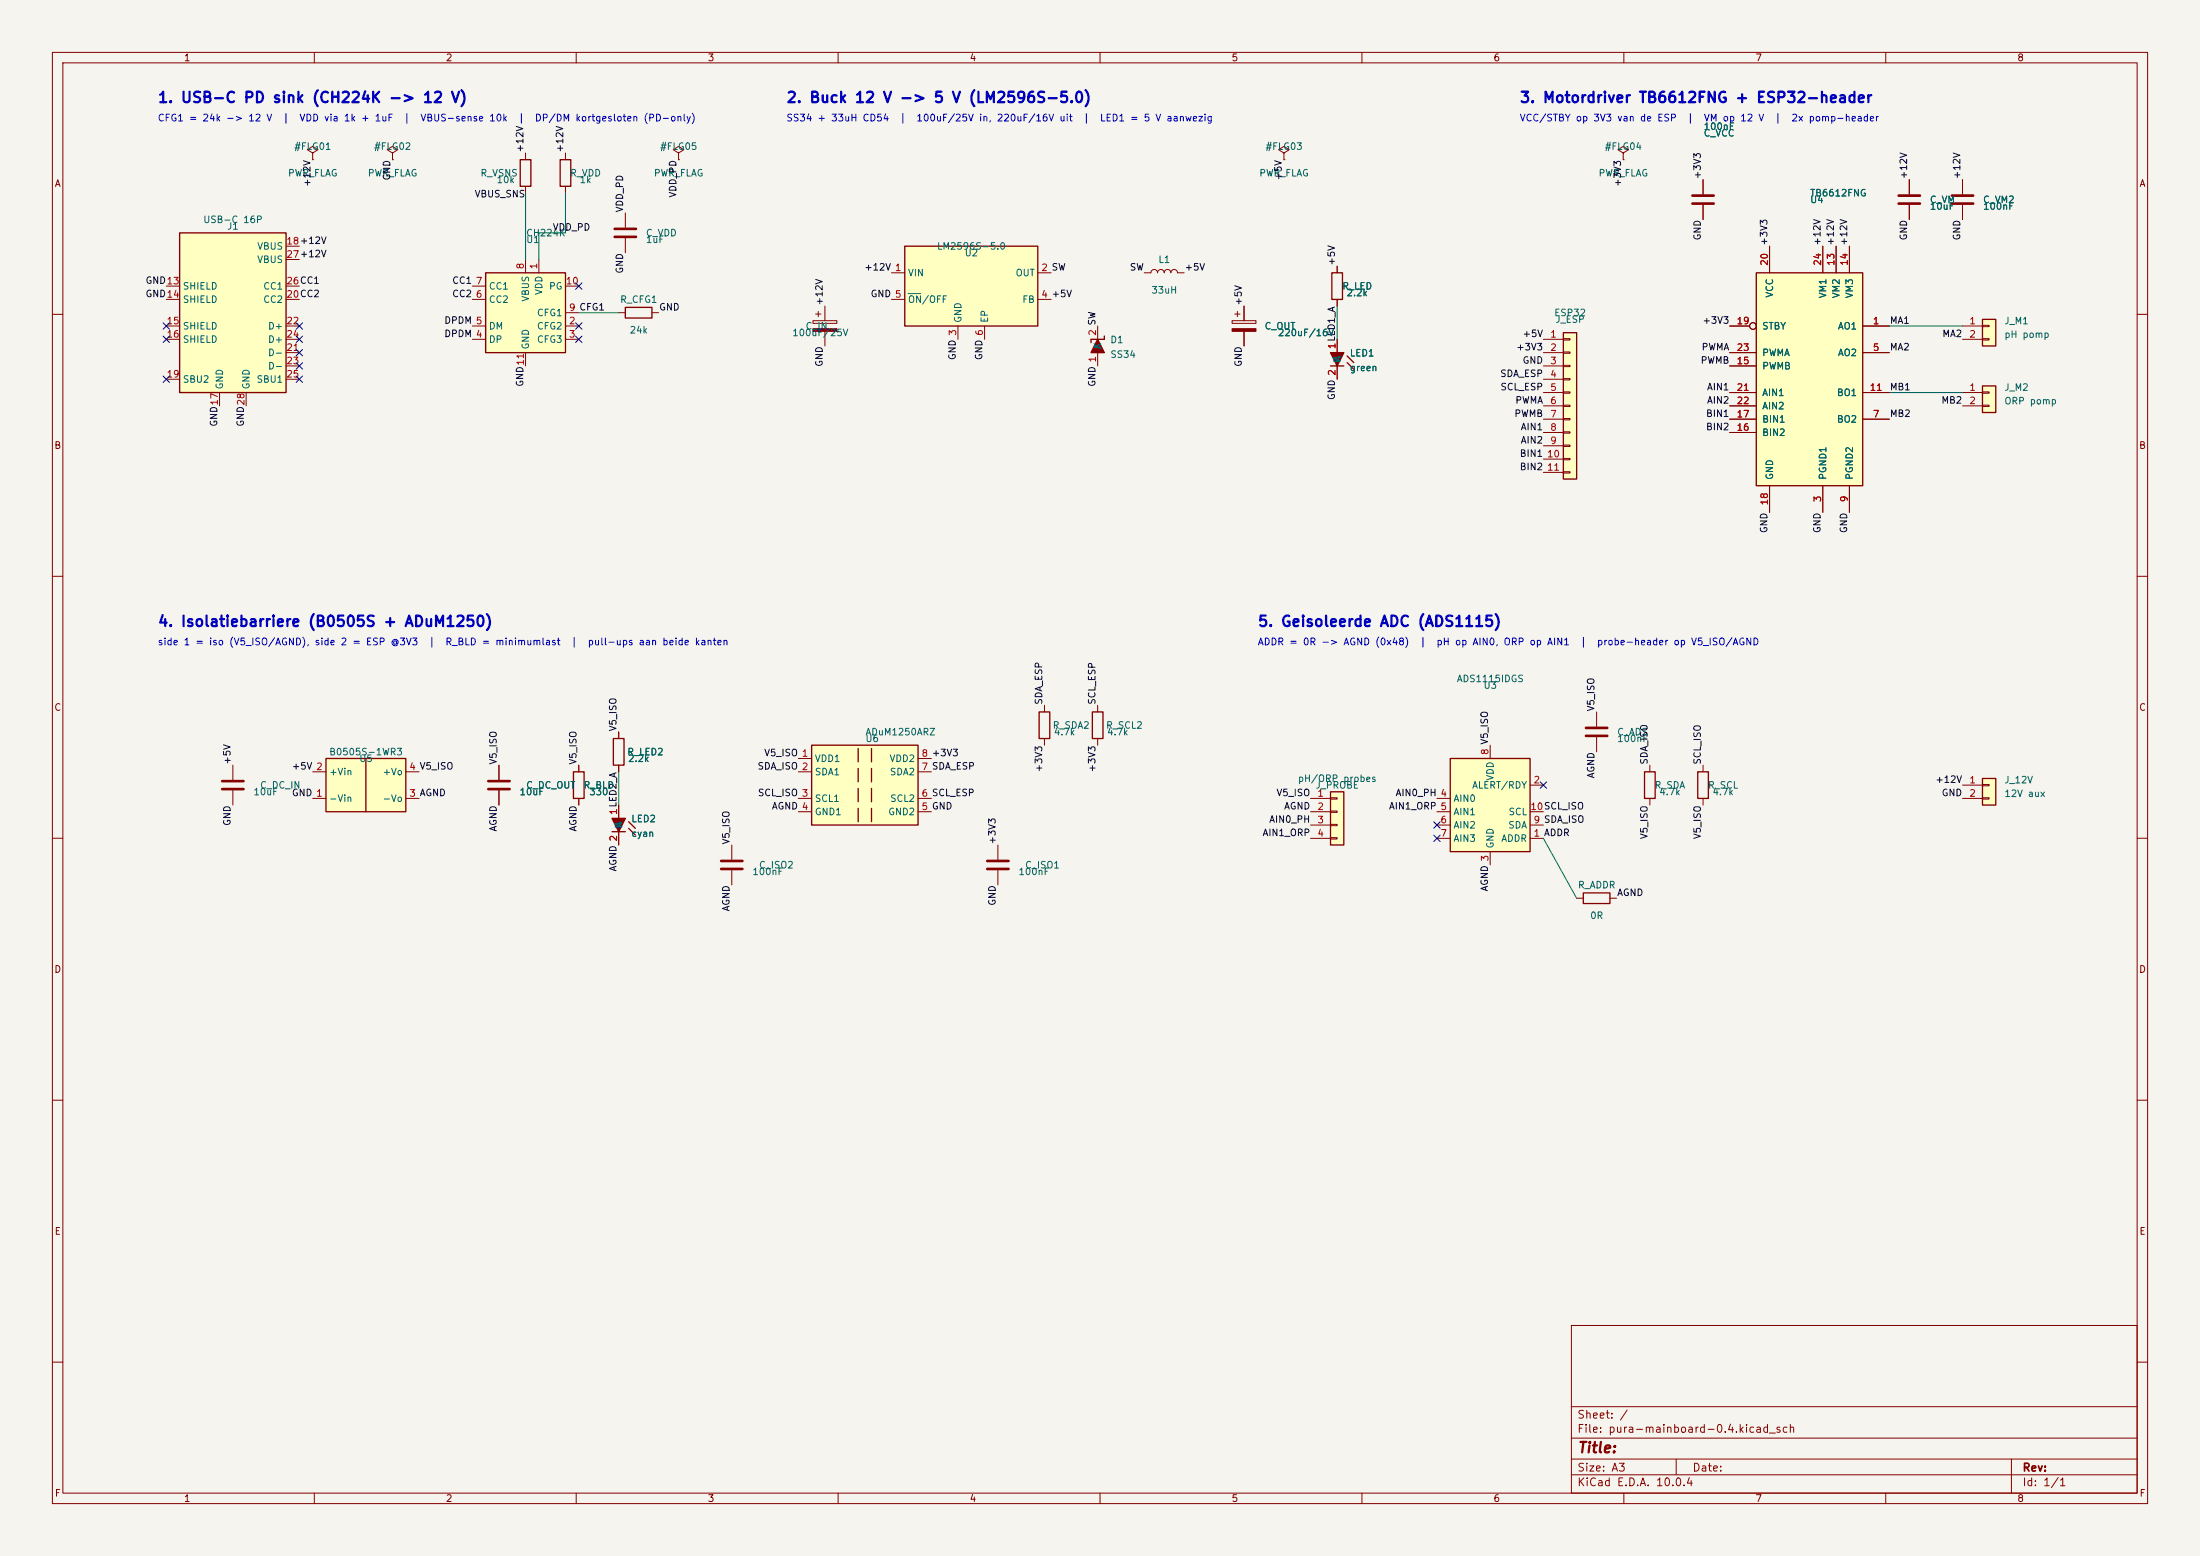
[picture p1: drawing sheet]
<svg xmlns="http://www.w3.org/2000/svg" width="420mm" height="297mm" viewBox="0 0 420 297" stroke-linecap="round" stroke-linejoin="round" font-family="sans-serif">
<path d="M0 0h420v297h-420z" fill="#f5f4ef" stroke="#f5f4ef" stroke-width=".19"/>
<g fill="none" stroke="#840000" stroke-width=".19">
<path d="M10 10h400v277h-400zM12 12h396v273h-396zM60 10v2M110 10v2M160 10v2M210 10v2M260 10v2M310 10v2M360 10v2M100.3 29.2v1.3M100.3 35.6v1.2M245.1 29.2l1-.6-1-.7-1 .7 1 .6v1.3"/>
<path d="M245.1 30.5h.1M10 60h2M408 60h2M10 110h2M408 110h2M10 160h2M408 160h2M10 210h2M408 210h2M300 253h108v32h-108zM10 260h2M300 278.5h108"/>
<path d="M300 274.5h108M300 268.5h108M320 278.5v3M384 278.5v6.5M408 260h2M60 285v2M110 285v2M160 285v2M210 285v2M260 285v2M300 281.5h108M310 285v2"/>
<path d="M360 285v2"/>
</g>
<path d="M99.3 30.5h2v5.1h-2z" fill="none" stroke="#840000" stroke-width=".25"/>
<path d="M276.9 144.8h15.2v17.8h-15.2z" fill="#ffffc2"/>
<path d="M276.9 144.8h15.2v17.8h-15.2z" fill="none" stroke="#840000" stroke-width=".25"/>
<path d="M274.3 152.4h2.6M274.3 154.9h2.6M274.3 157.5h2.6M284.5 142.2v2.6M292.1 149.9h2.5M292.1 154.9h2.5M292.1 157.5h2.5M274.3 160h2.6M284.5 162.6v2.5M292.1 160h2.5" fill="none" stroke="#840000" stroke-width=".19"/>
<path d="M298.4 63.5h2.6v27.9h-2.6z" fill="#ffffc2"/>
<path d="M298.4 63.5h2.6v27.9h-2.6zM109.5 147.3h2v5.1h-2zM116.8 158.8h2.6M117.1 141h2v5.1h-2zM120 156.8l1.3 1.3M120 158.1l1.3 1.3" fill="none" stroke="#840000" stroke-width=".25"/>
<g fill="none" stroke="#840000" stroke-width=".19">
<path d="M309.9 29.2l1-.6-1-.7-1 .7 1 .6v1.3M309.9 30.5h.1M325.1 34.3v2.8M325.1 39.1v2.8M294.6 64.8h3.8M294.6 67.3h3.8M294.6 69.9h3.8M294.6 72.4h3.8M294.6 74.9h3.8M294.6 77.5h3.8M298.4 64.6h1.3v.3h-1.3zM298.4 67.2h1.3v.2h-1.3z"/>
<path d="M298.4 69.7h1.3v.3h-1.3zM298.4 72.3h1.3v.2h-1.3zM298.4 74.8h1.3v.3h-1.3zM298.4 77.3h1.3v.3h-1.3zM298.4 79.9h1.3v.2h-1.3zM294.6 80h3.8M294.6 82.6h3.8M294.6 85.1h3.8M294.6 87.6h3.8M294.6 90.2h3.8M298.4 82.4h1.3v.3h-1.3zM298.4 85h1.3v.2h-1.3z"/>
<path d="M298.4 87.5h1.3v.3h-1.3zM298.4 90h1.3v.3h-1.3zM118.1 139.7v1.3M95.2 146.1v2.7M95.2 150.9v2.8M110.5 146.1v1.2M110.5 152.4v1.3M118.1 146.1v1.2M118.1 153.7v2.5M118.1 158.8v2.5M190.5 161.3v2.8M190.5 166.1v2.8"/>
</g>
<path d="M323.1 37.3h4.1M323.1 38.9h4.1M93.2 149.1h4.1M93.2 150.6h4.1M188.5 164.3h4M188.5 165.9h4" fill="none" stroke="#840000" stroke-width=".51"/>
<path d="M116.8 156.2h2.6l-1.3 2.6z" fill="#840000" stroke="#840000" stroke-width=".25"/>
<path d="M34.3 44.5h20.3v30.4h-20.3z" fill="#ffffc2"/>
<path d="M34.3 44.5h20.3v30.4h-20.3z" fill="none" stroke="#840000" stroke-width=".25"/>
<g fill="none" stroke="#840000" stroke-width=".19">
<path d="M31.7 54.6h2.6M31.7 57.2h2.6M54.6 54.6h2.5M54.6 57.2h2.5M54.6 47h2.5M54.6 49.5h2.5M31.7 62.2h2.6M31.7 64.8h2.6M31.7 72.4h2.6M41.9 74.9v2.6M47 74.9v2.6M54.6 62.2h2.5"/>
<path d="M54.6 64.8h2.5M54.6 72.4h2.5M54.6 67.3h2.5M54.6 69.9h2.5"/>
</g>
<path d="M62.2 144.8h15.3v10.1h-15.3z" fill="#ffffc2"/>
<path d="M62.2 144.8h15.3v10.1h-15.3zM69.8 144.8v10.1" fill="none" stroke="#840000" stroke-width=".25"/>
<path d="M44.4 146.1v2.7M44.4 150.9v2.8M59.7 152.4h2.5M59.7 147.3h2.5M77.5 152.4h2.5M77.5 147.3h2.5" fill="none" stroke="#840000" stroke-width=".19"/>
<path d="M42.4 149.1h4.1M42.4 150.6h4.1" fill="none" stroke="#840000" stroke-width=".51"/>
<path d="M154.9 142.2h20.4v15.3h-20.4z" fill="#ffffc2"/>
<g fill="none" stroke="#840000" stroke-width=".25">
<path d="M198.4 135.9h2v5.1h-2zM208.5 135.9h2.1v5.1h-2.1zM154.9 142.2h20.4v15.3h-20.4zM163.8 142.9v2.5M163.8 146.7v2.5M163.8 150.5v2.5M163.8 154.3v2.5M166.4 142.9v2.5M166.4 146.7v2.5M166.4 150.5v2.5M166.4 154.3v2.5M313.9 147.3h2.1v5.1h-2.1z"/>
<path d="M324.1 147.3h2v5.1h-2z"/>
</g>
<g fill="none" stroke="#840000" stroke-width=".19">
<path d="M59.7 29.2l1-.6-1-.7-1 .7 1 .6v1.3M59.7 30.5h.1M74.9 29.2l1-.6-1-.7-1 .7 1 .6v1.3M74.9 30.5h.1M129.5 29.2l1.1-.6-1.1-.7-1 .7 1 .6v1.3M129.5 30.5h.1M199.4 134.6v1.3M209.5 134.6v1.3M304.8 135.9v2.8M152.4 144.8h2.5M152.4 147.3h2.5M152.4 152.4h2.5"/>
<path d="M152.4 154.9h2.5M175.3 144.8h2.5M175.3 147.3h2.5M175.3 152.4h2.5M175.3 154.9h2.5M199.4 141v1.2M209.5 141v1.2M304.8 140.7v2.8M315 146.1v1.2M315 152.4v1.3M325.1 146.1v1.2M325.1 152.4v1.3"/>
<path d="M139.7 161.3v2.8M139.7 166.1v2.8"/>
</g>
<path d="M302.8 138.9h4M302.8 140.5h4M137.7 164.3h4M137.7 165.9h4" fill="none" stroke="#840000" stroke-width=".51"/>
<path d="M254 151.1h2.5v10.2h-2.5z" fill="#ffffc2"/>
<path d="M106.9 30.5h2.1v5.1h-2.1zM254 151.1h2.5v10.2h-2.5zM302.3 170.4h5v2.1h-5z" fill="none" stroke="#840000" stroke-width=".25"/>
<g fill="none" stroke="#840000" stroke-width=".19">
<path d="M107.9 29.2v1.3M107.9 35.6v1.2M119.4 40.6v2.8M119.4 45.5v2.8M250.2 152.4h3.8M250.2 154.9h3.8M250.2 157.5h3.8M254 152.3h1.3v.2h-1.3zM254 154.8h1.3v.3h-1.3zM254 157.4h1.3v.2h-1.3zM254 159.9h1.3v.2h-1.3zM250.2 160h3.8"/>
<path d="M301 171.5h1.3M307.3 171.5h1.3"/>
</g>
<path d="M117.3 43.7h4.1M117.3 45.2h4.1" fill="none" stroke="#840000" stroke-width=".51"/>
<path d="M378.5 73.7h2.5v5h-2.5z" fill="#ffffc2"/>
<path d="M378.5 73.7h2.5v5h-2.5z" fill="none" stroke="#840000" stroke-width=".25"/>
<path d="M374.6 74.9h3.9M374.6 77.5h3.9M378.5 74.8h1.2v.3h-1.2zM378.5 77.3h1.2v.3h-1.2z" fill="none" stroke="#840000" stroke-width=".19"/>
<path d="M378.5 61h2.5v5h-2.5z" fill="#ffffc2"/>
<path d="M378.5 61h2.5v5h-2.5z" fill="none" stroke="#840000" stroke-width=".25"/>
<path d="M374.6 62.2h3.9M374.6 64.8h3.9M378.5 62.1h1.2v.3h-1.2zM378.5 64.6h1.2v.3h-1.2z" fill="none" stroke="#840000" stroke-width=".19"/>
<path d="M92.7 52.1h15.2v15.2h-15.2z" fill="#ffffc2"/>
<path d="M92.7 52.1h15.2v15.2h-15.2zM119.4 58.7h5.1v2h-5.1z" fill="none" stroke="#840000" stroke-width=".25"/>
<g fill="none" stroke="#840000" stroke-width=".19">
<path d="M364.5 34.3v2.8M364.5 39.1v2.8M374.6 34.3v2.8M374.6 39.1v2.8M90.2 57.2h2.5M90.2 54.6h2.5M100.3 49.5v2.6M102.9 49.5v2.6M107.9 54.6h2.6M107.9 59.7h2.6M118.1 59.7h1.3M124.5 59.7h1.2"/>
<path d="M90.2 62.2h2.5M90.2 64.8h2.5M100.3 67.3v2.6M107.9 62.2h2.6M107.9 64.8h2.6"/>
</g>
<path d="M362.5 37.3h4M362.5 38.9h4M372.6 37.3h4.1M372.6 38.9h4.1" fill="none" stroke="#840000" stroke-width=".51"/>
<path d="M378.5 148.6h2.5v5.1h-2.5z" fill="#ffffc2"/>
<path d="M378.5 148.6h2.5v5.1h-2.5z" fill="none" stroke="#840000" stroke-width=".25"/>
<path d="M374.6 149.9h3.9M374.6 152.4h3.9M378.5 149.7h1.2v.3h-1.2zM378.5 152.3h1.2v.2h-1.2z" fill="none" stroke="#840000" stroke-width=".19"/>
<path d="M335.3 52.1h20.3v40.6h-20.3z" fill="#ffffc2"/>
<path d="M335.3 52.1h20.3v40.6h-20.3z" fill="none" stroke="#840000" stroke-width=".25"/>
<g fill="none" stroke="#840000" stroke-width=".19">
<path d="M337.8 47v5.1M348 47v5.1M350.5 47v5.1M353.1 47v5.1M330.2 62.2h3.8M330.2 67.3h5.1M330.2 74.9h5.1M330.2 69.9h5.1M330.2 77.5h5.1M355.6 62.2h5.1M355.6 67.3h5.1M355.6 74.9h5.1"/>
<path d="M330.2 80h5.1M330.2 82.6h5.1M337.8 92.7v5.1M348 92.7v5.1M353.1 92.7v5.1M355.6 80h5.1"/>
<circle cx="334.6" cy="62.2" r=".63"/>
</g>
<path d="M172.7 47h25.4v15.2h-25.4z" fill="#ffffc2"/>
<path d="M172.7 47h25.4v15.2h-25.4zM254.3 52.1h2v5.1h-2zM210.8 64.1v.7h-2.5v.6M254 69.9h2.5M257.2 67.9l1.2 1.3M257.2 69.2l1.2 1.3" fill="none" stroke="#840000" stroke-width=".25"/>
<g fill="none" stroke="#840000" stroke-width=".19">
<path d="M325.1 34.3v2.8M325.1 39.1v2.8M364.5 34.3v2.8M364.5 39.1v2.8M374.6 34.3v2.8M374.6 39.1v2.8M155.7 59.9h1M156.2 59.4v1.1M157.5 58.4v2.8M170.2 52.1h2.5M170.2 57.2h2.5M198.1 52.1h2.6"/>
<path d="M198.1 57.2h2.6M218.4 52.1h1.3a.64 .64 0 0 1 .6-.7 .64 .64 0 0 1 .7 .7 .64 .64 0 0 1 .6-.7 .64 .64 0 0 1 .6 .7 .64 .64 0 0 1 .7-.7 .64 .64 0 0 1 .6 .7 .64 .64 0 0 1 .7-.7 .64 .64 0 0 1 .6 .7h1.3M235.7 59.9h1M236.2 59.4v1.1M237.5 58.4v2.8M255.3 50.8v1.3M255.3 57.2v1.2M337.8 47v5.1M348 47v5.1M350.5 47v5.1M353.1 47v5.1M155.2 61.2h4.6v.5h-4.6z"/>
<path d="M157.5 63.2v2.8M182.9 62.2v2.6M188 62.2v2.6M209.5 62.2v2.6M209.5 67.3v2.6M235.2 61.2h4.6v.5h-4.6zM237.5 63.2v2.8M255.3 64.8v2.5M255.3 69.9v2.5M330.2 62.2h3.8M330.2 67.3h5.1M330.2 74.9h5.1"/>
<path d="M330.2 69.9h5.1M330.2 77.5h5.1M355.6 62.2h5.1M355.6 67.3h5.1M355.6 74.9h5.1M330.2 80h5.1M330.2 82.6h5.1M337.8 92.7v5.1M348 92.7v5.1M353.1 92.7v5.1M355.6 80h5.1M118.1 139.7v1.3"/>
<path d="M95.2 146.1v2.7M95.2 150.9v2.8M110.5 146.1v1.2M110.5 152.4v1.3M118.1 146.1v1.2M118.1 153.7v2.5M118.1 158.8v2.5"/>
<circle cx="334.6" cy="62.2" r=".63"/>
</g>
<path d="M173.4 56h2.4" fill="none" stroke="#006464" stroke-width=".19"/>
<g fill="#840000" stroke="#840000" stroke-width=".25">
<path d="M254 67.3h2.5l-1.2 2.6z"/>
<path d="M209.5 64.8l1.3 2.5h-2.5z"/>
</g>
<g fill="#840000" stroke="#840000" stroke-width=".19">
<path d="M235.2 62.7h4.6v.5h-4.6z"/>
<path d="M155.2 62.7h4.6v.5h-4.6z"/>
</g>
<path d="M100.3 36.8v12.7M107.9 36.8v7.7h-5v5M110.5 59.7h7.6M255.3 58.4v6.4M360.7 62.2h13.9M360.7 74.9h13.9M118.1 147.3v6.4M294.6 160l6.4 11.5" fill="none" stroke="#009600" stroke-width=".19"/>
<g fill="none" stroke="#000084" stroke-width=".19">
<path d="M109.9 54l1.2 1.2M111.1 54l-1.2 1.2M31.1 64.2l1.3 1.2M31.1 71.8l1.3 1.2M31.1 61.6l1.3 1.2M32.4 64.2l-1.3 1.2M32.4 71.8l-1.3 1.2M32.4 61.6l-1.3 1.2M56.5 64.2l1.3 1.2M56.5 69.2l1.3 1.3M56.5 61.6l1.3 1.2M56.5 66.7l1.3 1.2"/>
<path d="M56.5 71.8l1.3 1.2M57.8 64.2l-1.3 1.2M57.8 69.2l-1.3 1.3M57.8 61.6l-1.3 1.2M57.8 66.7l-1.3 1.2M57.8 71.8l-1.3 1.2M109.9 64.2l1.2 1.2M109.9 61.6l1.2 1.2M111.1 64.2l-1.2 1.2M111.1 61.6l-1.2 1.2M273.7 159.4l1.2 1.2M273.7 156.9l1.2 1.2"/>
<path d="M274.9 159.4l-1.2 1.2M274.9 156.9l-1.2 1.2M294 149.3l1.2 1.2M295.2 149.3l-1.2 1.2"/>
</g>
<g font-size="2" fill="#0000c2">
<text x="30" y="20.1">1. USB-C PD sink (CH224K -&gt; 12 V)</text>
<text x="150" y="20.1">2. Buck 12 V -&gt; 5 V (LM2596S-5.0)</text>
<text x="290" y="20.1">3. Motordriver TB6612FNG + ESP32-header</text>
<text x="30" y="120.1">4. Isolatiebarriere (B0505S + ADuM1250)</text>
<text x="240" y="120.1">5. Geisoleerde ADC (ADS1115)</text>
</g>
<text font-size="2" fill="#840000" x="301" y="277.8">Title:</text>
<g font-size="1.5" fill="#840000">
<text x="301" y="273.8">File: pura-mainboard-0.4.kicad_sch</text>
<text x="301" y="271.1">Sheet: /</text>
<text x="301" y="281.2">Size: A3</text>
<text x="323" y="281.2">Date:</text>
<text x="386" y="281.2">Rev:</text>
<text x="301" y="284">KiCad E.D.A. 10.0.4</text>
<text x="386" y="284">Id: 1/1</text>
</g>
<g font-size="1.3" fill="#840000">
<text x="35" y="12">1</text>
<text x="85" y="12">2</text>
<text x="135" y="12">3</text>
<text x="185" y="12">4</text>
<text x="235" y="12">5</text>
<text x="285" y="12">6</text>
<text x="335" y="12">7</text>
<text x="385" y="12">8</text>
<text x="10.3" y="36">A</text>
<text x="408.3" y="36">A</text>
<text x="10.3" y="86">B</text>
<text x="408.2" y="86">B</text>
<text x="10.3" y="136">C</text>
<text x="408.2" y="136">C</text>
<text x="10.3" y="186">D</text>
<text x="408.2" y="186">D</text>
<text x="10.3" y="236">E</text>
<text x="408.3" y="236">E</text>
<text x="10.3" y="286">F</text>
<text x="35" y="287">1</text>
<text x="85" y="287">2</text>
<text x="135" y="287">3</text>
<text x="185" y="287">4</text>
<text x="235" y="287">5</text>
<text x="285" y="287">6</text>
<text x="335" y="287">7</text>
<text x="385" y="287">8</text>
<text x="408.3" y="286">F</text>
</g>
<g font-size="1.3" fill="#0000c2">
<text x="30" y="23.5">CFG1 = 24k -&gt; 12 V</text>
<text x="53.8" y="23.5">|</text>
<text x="57.1" y="23.5">VDD via 1k + 1uF</text>
<text x="76.9" y="23.5">|</text>
<text x="80.1" y="23.5">VBUS-sense 10k</text>
<text x="98.8" y="23.5">|</text>
<text x="102" y="23.5">DP/DM kortgesloten (PD-only)</text>
<text x="150" y="23.5">SS34 + 33uH CD54</text>
<text x="171.6" y="23.5">|</text>
<text x="174.8" y="23.5">100uF/25V in, 220uF/16V uit</text>
<text x="206.6" y="23.5">|</text>
<text x="209.9" y="23.5">LED1 = 5 V aanwezig</text>
<text x="290" y="23.5">VCC/STBY op 3V3 van de ESP</text>
<text x="321.9" y="23.5">|</text>
<text x="325.2" y="23.5">VM op 12 V</text>
<text x="338.7" y="23.5">|</text>
<text x="341.9" y="23.5">2x pomp-header</text>
<text x="30" y="123.5">side 1 = iso (V5_ISO/AGND), side 2 = ESP @3V3</text>
<text x="81.7" y="123.5">|</text>
<text x="84.9" y="123.5">R_BLD = minimumlast</text>
<text x="108.9" y="123.5">|</text>
<text x="112.1" y="123.5">pull-ups aan beide kanten</text>
<text x="240" y="123.5">ADDR = 0R -&gt; AGND (0x48)</text>
<text x="270.9" y="123.5">|</text>
<text x="274.1" y="123.5">pH op AIN0, ORP op AIN1</text>
<text x="301.5" y="123.5">|</text>
<text x="304.8" y="123.5">probe-header op V5_ISO/AGND</text>
</g>
<g font-size="1.3" fill="#006464">
<text x="56.1" y="28.9">#FLG01</text>
<text x="71.3" y="28.9">#FLG02</text>
<text x="125.9" y="28.9">#FLG05</text>
<text x="241.5" y="28.9">#FLG03</text>
<text x="306.2" y="28.9">#FLG04</text>
<text x="325.1" y="25.1">100nF</text>
<text x="325.1" y="26.4">C_VCC</text>
<text x="54.9" y="34">PWR_FLAG</text>
<text x="70.1" y="34">PWR_FLAG</text>
<text x="91.6" y="34">R_VSNS</text>
<text x="94.7" y="35.3">10k</text>
<text x="108.7" y="34">R_VDD</text>
<text x="110.5" y="35.3">1k</text>
<text x="124.7" y="34">PWR_FLAG</text>
<text x="240.3" y="34">PWR_FLAG</text>
<text x="305.1" y="34">PWR_FLAG</text>
<text x="345.4" y="37.8">TB6612FNG</text>
<text x="345.4" y="39.1">U4</text>
<text x="368.3" y="39.1">C_VM</text>
<text x="368.3" y="40.3">10uF</text>
<text x="378.5" y="39.1">C_VM2</text>
<text x="378.5" y="40.3">100nF</text>
<text x="38.7" y="42.9">USB-C 16P</text>
<text x="43.3" y="44.2">J1</text>
<text x="49" y="48">VBUS</text>
<text x="100.3" y="46.7">U1</text>
<text x="100.3" y="45.4">CH224K</text>
<text x="123.2" y="46.7">1uF</text>
<text x="123.2" y="45.4">C_VDD</text>
<text x="178.8" y="48">LM2596S-5.0</text>
<text x="49" y="50.5">VBUS</text>
<text x="173.2" y="53">VIN</text>
<text x="184" y="49.2">U2</text>
<text x="193.8" y="53">OUT</text>
<text x="221" y="50.5">L1</text>
<text x="34.8" y="55.6">SHIELD</text>
<text x="34.8" y="58.1">SHIELD</text>
<text x="50.1" y="58.1">CC2</text>
<text x="50.1" y="55.6">CC1</text>
<text x="93.2" y="58.1">CC2</text>
<text x="93.2" y="55.6">CC1</text>
<text x="101.3" y="57.7" transform="rotate(-90 101.3 57.7)">VBUS</text>
<text x="103.8" y="56.4" transform="rotate(-90 103.8 56.4)">VDD</text>
<text x="104.7" y="55.6">PG</text>
<text x="118.3" y="58.1">R_CFG1</text>
<text x="173.2" y="58.1">ON/OFF</text>
<text x="195.1" y="58.1">FB</text>
<text x="219.7" y="56.3">33uH</text>
<text x="256.1" y="55.6">R_LED</text>
<text x="257" y="56.9">2.2k</text>
<text x="338.8" y="56.9" transform="rotate(-90 338.8 56.9)">VCC</text>
<text x="349" y="57" transform="rotate(-90 349 57)">VM1</text>
<text x="351.5" y="57" transform="rotate(-90 351.5 57)">VM2</text>
<text x="354" y="57" transform="rotate(-90 354 57)">VM3</text>
<text x="34.8" y="63.2">SHIELD</text>
<text x="34.8" y="65.7">SHIELD</text>
<text x="51.1" y="63.2">D+</text>
<text x="51.1" y="65.7">D+</text>
<text x="93.2" y="65.7">DP</text>
<text x="93.2" y="63.2">DM</text>
<text x="102.4" y="63.2">CFG2</text>
<text x="102.4" y="65.7">CFG3</text>
<text x="102.4" y="60.7">CFG1</text>
<text x="120.1" y="64">24k</text>
<text x="151.1" y="64.5">100uF/25V</text>
<text x="153.7" y="63.2">C_IN</text>
<text x="183.9" y="61.7" transform="rotate(-90 183.9 61.7)">GND</text>
<text x="188.9" y="61.7" transform="rotate(-90 188.9 61.7)">EP</text>
<text x="211.9" y="65.8">D1</text>
<text x="241.3" y="63.2">C_OUT</text>
<text x="243.8" y="64.5">220uF/16V</text>
<text x="296.6" y="60.7">ESP32</text>
<text x="296.8" y="61.9">J_ESP</text>
<text x="336.3" y="63.2">STBY</text>
<text x="350.8" y="63.2">AO1</text>
<text x="382.5" y="62.2">J_M1</text>
<text x="382.5" y="64.8">pH pomp</text>
<text x="51.1" y="68.3">D-</text>
<text x="51.1" y="70.8">D-</text>
<text x="101.3" y="66.8" transform="rotate(-90 101.3 66.8)">GND</text>
<text x="210.5" y="66.8" transform="rotate(-90 210.5 66.8)">A</text>
<text x="210.5" y="66.8" transform="rotate(-90 210.5 66.8)">K</text>
<text x="211.9" y="68.6">SS34</text>
<text x="256.2" y="69.3" transform="rotate(-90 256.2 69.3)">K</text>
<text x="256.2" y="69.1" transform="rotate(-90 256.2 69.1)">A</text>
<text x="257.6" y="68.4">LED1</text>
<text x="257.6" y="71.2">green</text>
<text x="336.3" y="70.8">PWMB</text>
<text x="336.3" y="68.3">PWMA</text>
<text x="350.8" y="68.3">AO2</text>
<text x="34.8" y="73.4">SBU2</text>
<text x="42.9" y="74.4" transform="rotate(-90 42.9 74.4)">GND</text>
<text x="48" y="74.4" transform="rotate(-90 48 74.4)">GND</text>
<text x="48.9" y="73.4">SBU1</text>
<text x="336.3" y="75.9">AIN1</text>
<text x="350.6" y="75.9">BO1</text>
<text x="382.5" y="74.9">J_M2</text>
<text x="382.5" y="77.5">ORP pomp</text>
<text x="336.3" y="83.5">BIN2</text>
<text x="336.3" y="81">BIN1</text>
<text x="336.3" y="78.4">AIN2</text>
<text x="350.6" y="81">BO2</text>
<text x="338.8" y="91.7" transform="rotate(-90 338.8 91.7)">GND</text>
<text x="349" y="91.7" transform="rotate(-90 349 91.7)">PGND1</text>
<text x="354" y="91.7" transform="rotate(-90 354 91.7)">PGND2</text>
<text x="278" y="130.5">ADS1115IDGS</text>
<text x="283.1" y="131.8">U3</text>
<text x="165.1" y="140.7">ADuM1250ARZ</text>
<text x="165.1" y="141.9">U6</text>
<text x="200.9" y="139.4">R_SDA2</text>
<text x="201.1" y="140.7">4.7k</text>
<text x="211.1" y="139.4">R_SCL2</text>
<text x="211.2" y="140.7">4.7k</text>
<text x="308.6" y="140.7">C_ADS</text>
<text x="308.6" y="141.9">100nF</text>
<text x="62.7" y="144.5">B0505S-1WR3</text>
<text x="62.7" y="148.3">+Vin</text>
<text x="68.5" y="145.8">U5</text>
<text x="72.9" y="148.3">+Vo</text>
<text x="119.6" y="144.5">R_LED2</text>
<text x="119.8" y="145.8">2.2k</text>
<text x="155.4" y="145.8">VDD1</text>
<text x="155.4" y="148.3">SDA1</text>
<text x="169.7" y="145.8">VDD2</text>
<text x="169.8" y="148.3">SDA2</text>
<text x="247.7" y="149.6">pH/ORP probes</text>
<text x="285.5" y="149.1" transform="rotate(-90 285.5 149.1)">VDD</text>
<text x="382.5" y="149.8">J_12V</text>
<text x="48.3" y="152.1">10uF</text>
<text x="49.5" y="150.8">C_DC_IN</text>
<text x="62.7" y="153.4">-Vin</text>
<text x="72.9" y="153.4">-Vo</text>
<text x="99.1" y="152.1">10uF</text>
<text x="100.3" y="150.8">C_DC_OUT</text>
<text x="111.3" y="150.8">R_BLD</text>
<text x="112.4" y="152.1">330</text>
<text x="155.4" y="153.4">SCL1</text>
<text x="155.4" y="155.9">GND1</text>
<text x="169.5" y="155.9">GND2</text>
<text x="169.8" y="153.4">SCL2</text>
<text x="251.1" y="150.8">J_PROBE</text>
<text x="277.4" y="153.4">AIN0</text>
<text x="277.4" y="155.9">AIN1</text>
<text x="280.9" y="150.8">ALERT/RDY</text>
<text x="287.9" y="155.9">SCL</text>
<text x="315.8" y="150.8">R_SDA</text>
<text x="316.6" y="152.1">4.7k</text>
<text x="326" y="150.8">R_SCL</text>
<text x="326.8" y="152.1">4.7k</text>
<text x="382.5" y="152.4">12V aux</text>
<text x="119.1" y="158.2" transform="rotate(-90 119.1 158.2)">K</text>
<text x="119.1" y="158" transform="rotate(-90 119.1 158)">A</text>
<text x="120.4" y="157.3">LED2</text>
<text x="120.4" y="160.1">cyan</text>
<text x="277.4" y="158.5">AIN2</text>
<text x="277.4" y="161">AIN3</text>
<text x="286.5" y="161">ADDR</text>
<text x="287.8" y="158.5">SDA</text>
<text x="143.5" y="167.3">100nF</text>
<text x="144.8" y="166.1">C_ISO2</text>
<text x="194.3" y="167.3">100nF</text>
<text x="195.6" y="166.1">C_ISO1</text>
<text x="285.5" y="162.1" transform="rotate(-90 285.5 162.1)">GND</text>
<text x="301.1" y="169.9">R_ADDR</text>
<text x="303.5" y="175.7">0R</text>
</g>
<g font-size="1.3" fill="#0f0f0f">
<text x="100.2" y="29.2" transform="rotate(-90 100.2 29.2)">+12V</text>
<text x="107.8" y="29.2" transform="rotate(-90 107.8 29.2)">+12V</text>
<text x="59.6" y="35.8" transform="rotate(-90 59.6 35.8)">+12V</text>
<text x="74.8" y="34.6" transform="rotate(-90 74.8 34.6)">GND</text>
<text x="245" y="34.6" transform="rotate(-90 245 34.6)">+5V</text>
<text x="309.8" y="35.8" transform="rotate(-90 309.8 35.8)">+3V3</text>
<text x="325" y="34.3" transform="rotate(-90 325 34.3)">+3V3</text>
<text x="364.4" y="34.3" transform="rotate(-90 364.4 34.3)">+12V</text>
<text x="374.5" y="34.3" transform="rotate(-90 374.5 34.3)">+12V</text>
<text x="90.5" y="38">VBUS_SNS</text>
<text x="119.3" y="40.6" transform="rotate(-90 119.3 40.6)">VDD_PD</text>
<text x="129.4" y="37.8" transform="rotate(-90 129.4 37.8)">VDD_PD</text>
<text x="105.4" y="44.3">VDD_PD</text>
<text x="325" y="46" transform="rotate(-90 325 46)">GND</text>
<text x="337.7" y="47" transform="rotate(-90 337.7 47)">+3V3</text>
<text x="347.9" y="47" transform="rotate(-90 347.9 47)">+12V</text>
<text x="350.4" y="47" transform="rotate(-90 350.4 47)">+12V</text>
<text x="352.9" y="47" transform="rotate(-90 352.9 47)">+12V</text>
<text x="364.4" y="46" transform="rotate(-90 364.4 46)">GND</text>
<text x="374.5" y="46" transform="rotate(-90 374.5 46)">GND</text>
<text x="119.3" y="52.3" transform="rotate(-90 119.3 52.3)">GND</text>
<text x="164.9" y="51.9">+12V 1</text>
<text x="215.6" y="51.9">SW</text>
<text x="226.1" y="51.9">+5V</text>
<text x="255.1" y="50.8" transform="rotate(-90 255.1 50.8)">+5V</text>
<text x="27.7" y="57">GND14</text>
<text x="27.7" y="54.5">GND13</text>
<text x="86.2" y="57">CC2</text>
<text x="86.2" y="54.5">CC1</text>
<text x="125.7" y="59.6">GND</text>
<text x="157.4" y="58.4" transform="rotate(-90 157.4 58.4)">+12V</text>
<text x="166.1" y="57">GND 5</text>
<text x="237.4" y="58.4" transform="rotate(-90 237.4 58.4)">+5V</text>
<text x="84.7" y="62.1">DPDM 5</text>
<text x="84.7" y="64.6">DPDM 4</text>
<text x="290.6" y="64.6">+5V</text>
<text x="324.9" y="62.1">+3V3</text>
<text x="360.7" y="62.1">MA1</text>
<text x="370.7" y="64.6">MA2</text>
<text x="157.4" y="70.1" transform="rotate(-90 157.4 70.1)">GND</text>
<text x="182.8" y="68.8" transform="rotate(-90 182.8 68.8)">GND 3</text>
<text x="187.8" y="68.8" transform="rotate(-90 187.8 68.8)">GND 6</text>
<text x="237.4" y="70.1" transform="rotate(-90 237.4 70.1)">GND</text>
<text x="289.4" y="67.2">+3V3</text>
<text x="290.6" y="69.7">GND</text>
<text x="324.6" y="69.7">PWMB</text>
<text x="324.7" y="67.2">PWMA</text>
<text x="360.7" y="67.2">MA2</text>
<text x="100.2" y="73.9" transform="rotate(-90 100.2 73.9)">GND11</text>
<text x="209.4" y="73.9" transform="rotate(-90 209.4 73.9)">GND 1</text>
<text x="255.1" y="76.5" transform="rotate(-90 255.1 76.5)">GND 2</text>
<text x="286.3" y="72.3">SDA_ESP</text>
<text x="286.3" y="74.8">SCL_ESP</text>
<text x="289.2" y="77.3">PWMA</text>
<text x="325.8" y="77.3">AIN2</text>
<text x="325.8" y="74.8">AIN1</text>
<text x="360.7" y="74.8">MB1</text>
<text x="370.5" y="77.3">MB2</text>
<text x="41.8" y="81.5" transform="rotate(-90 41.8 81.5)">GND17</text>
<text x="46.9" y="81.5" transform="rotate(-90 46.9 81.5)">GND28</text>
<text x="289" y="79.9">PWMB</text>
<text x="290.2" y="82.4">AIN1</text>
<text x="325.6" y="82.4">BIN2</text>
<text x="325.6" y="79.9">BIN1</text>
<text x="360.7" y="79.9">MB2</text>
<text x="290" y="87.5">BIN1</text>
<text x="290.2" y="85">AIN2</text>
<text x="290" y="90">BIN2</text>
<text x="337.7" y="101.9" transform="rotate(-90 337.7 101.9)">GND</text>
<text x="347.9" y="101.9" transform="rotate(-90 347.9 101.9)">GND</text>
<text x="352.9" y="101.9" transform="rotate(-90 352.9 101.9)">GND</text>
<text x="199.3" y="134.6" transform="rotate(-90 199.3 134.6)">SDA_ESP</text>
<text x="209.4" y="134.6" transform="rotate(-90 209.4 134.6)">SCL_ESP</text>
<text x="304.7" y="135.9" transform="rotate(-90 304.7 135.9)">V5_ISO</text>
<text x="118" y="139.7" transform="rotate(-90 118 139.7)">V5_ISO</text>
<text x="44.3" y="146" transform="rotate(-90 44.3 146)">+5V</text>
<text x="55.6" y="147.2">+5V 2</text>
<text x="95.1" y="146" transform="rotate(-90 95.1 146)">V5_ISO</text>
<text x="110.4" y="146" transform="rotate(-90 110.4 146)">V5_ISO</text>
<text x="144.5" y="147.2">SDA_ISO 2</text>
<text x="145.8" y="144.7">V5_ISO 1</text>
<text x="199.3" y="147.5" transform="rotate(-90 199.3 147.5)">+3V3</text>
<text x="209.4" y="147.5" transform="rotate(-90 209.4 147.5)">+3V3</text>
<text x="304.7" y="148.7" transform="rotate(-90 304.7 148.7)">AGND</text>
<text x="314.8" y="146" transform="rotate(-90 314.8 146)">SDA_ISO</text>
<text x="325" y="146" transform="rotate(-90 325 146)">SCL_ISO</text>
<text x="369.4" y="149.7">+12V</text>
<text x="55.6" y="152.3">GND 1</text>
<text x="144.6" y="152.3">SCL_ISO 3</text>
<text x="147.2" y="154.8">AGND 4</text>
<text x="243.6" y="152.3">V5_ISO</text>
<text x="245" y="154.8">AGND</text>
<text x="265" y="154.8">AIN1_ORP 5</text>
<text x="266.3" y="152.3">AIN0_PH 4</text>
<text x="370.6" y="152.3">GND</text>
<text x="44.3" y="157.7" transform="rotate(-90 44.3 157.7)">GND</text>
<text x="95.1" y="158.8" transform="rotate(-90 95.1 158.8)">AGND</text>
<text x="110.4" y="158.8" transform="rotate(-90 110.4 158.8)">AGND</text>
<text x="139.6" y="161.3" transform="rotate(-90 139.6 161.3)">V5_ISO</text>
<text x="190.4" y="161.3" transform="rotate(-90 190.4 161.3)">+3V3</text>
<text x="240.9" y="159.9">AIN1_ORP</text>
<text x="242.2" y="157.4">AIN0_PH</text>
<text x="314.8" y="160.3" transform="rotate(-90 314.8 160.3)">V5_ISO</text>
<text x="325" y="160.3" transform="rotate(-90 325 160.3)">V5_ISO</text>
<text x="118" y="166.5" transform="rotate(-90 118 166.5)">AGND 2</text>
<text x="190.4" y="173" transform="rotate(-90 190.4 173)">GND</text>
<text x="284.4" y="170.3" transform="rotate(-90 284.4 170.3)">AGND 3</text>
<text x="308.6" y="171.3">AGND</text>
<text x="139.6" y="174.1" transform="rotate(-90 139.6 174.1)">AGND</text>
</g>
<g font-size="1.3" fill="#a90000">
<text x="54.6" y="47">18+12V</text>
<text x="54.6" y="49.5">27+12V</text>
<text x="100.3" y="51.5" transform="rotate(-90 100.3 51.5)">8</text>
<text x="102.8" y="51.5" transform="rotate(-90 102.8 51.5)">1</text>
<text x="198.7" y="52">2 SW</text>
<text x="337.8" y="50.8" transform="rotate(-90 337.8 50.8)">20</text>
<text x="348" y="50.8" transform="rotate(-90 348 50.8)">24</text>
<text x="350.5" y="50.8" transform="rotate(-90 350.5 50.8)">13</text>
<text x="353" y="50.8" transform="rotate(-90 353 50.8)">14</text>
<text x="54.6" y="57.1">20CC2</text>
<text x="54.6" y="54.6">26CC1</text>
<text x="90.7" y="57.1">6</text>
<text x="90.7" y="54.6">7</text>
<text x="107.9" y="54.6">10</text>
<text x="108.5" y="59.7">9 CFG1</text>
<text x="198.7" y="57.1">4 +5V</text>
<text x="31.7" y="62.2">15</text>
<text x="31.7" y="64.7">16</text>
<text x="54.6" y="62.2">22</text>
<text x="54.6" y="64.7">24</text>
<text x="108.5" y="62.2">2</text>
<text x="108.5" y="64.7">3</text>
<text x="209.5" y="64.2" transform="rotate(-90 209.5 64.2)">2 SW</text>
<text x="295.8" y="64.7">1</text>
<text x="331.4" y="62.2">19</text>
<text x="357.4" y="62.2">1</text>
<text x="375.8" y="62.2">1</text>
<text x="375.8" y="64.7">2</text>
<text x="54.6" y="67.3">21</text>
<text x="54.6" y="69.8">23</text>
<text x="255.2" y="71.8" transform="rotate(-90 255.2 71.8)">2</text>
<text x="255.2" y="66.7" transform="rotate(-90 255.2 66.7)">1LED1_A</text>
<text x="255.2" y="66.7" transform="rotate(-90 255.2 66.7)">1</text>
<text x="295.8" y="67.3">2</text>
<text x="295.8" y="69.8">3</text>
<text x="331.4" y="69.8">15</text>
<text x="331.4" y="67.3">23</text>
<text x="357.4" y="67.3">5</text>
<text x="31.7" y="72.4">19</text>
<text x="54.6" y="72.4">25</text>
<text x="295.8" y="72.4">4</text>
<text x="295.8" y="74.9">5</text>
<text x="295.8" y="77.4">6</text>
<text x="331.4" y="74.9">21</text>
<text x="331.4" y="77.4">22</text>
<text x="356.8" y="74.9">11</text>
<text x="375.8" y="74.9">1</text>
<text x="375.8" y="77.4">2</text>
<text x="295.8" y="80">7</text>
<text x="295.8" y="82.5">8</text>
<text x="331.4" y="82.5">16</text>
<text x="331.4" y="80">17</text>
<text x="357.4" y="80">7</text>
<text x="295.2" y="87.6">10</text>
<text x="295.8" y="85.1">9</text>
<text x="295.2" y="90.1">11</text>
<text x="348" y="96" transform="rotate(-90 348 96)">3</text>
<text x="353" y="96" transform="rotate(-90 353 96)">9</text>
<text x="337.8" y="96.6" transform="rotate(-90 337.8 96.6)">18</text>
<text x="78" y="147.3">4 V5_ISO</text>
<text x="175.8" y="147.3">7 SDA_ESP</text>
<text x="175.8" y="144.8">8 +3V3</text>
<text x="284.5" y="144.2" transform="rotate(-90 284.5 144.2)">8 V5_ISO</text>
<text x="292.7" y="149.8">2</text>
<text x="375.8" y="149.8">1</text>
<text x="78" y="152.4">3 AGND</text>
<text x="118.1" y="155.6" transform="rotate(-90 118.1 155.6)">1LED2_A</text>
<text x="118.1" y="155.6" transform="rotate(-90 118.1 155.6)">1</text>
<text x="175.8" y="154.9">5 GND</text>
<text x="175.8" y="152.4">6 SCL_ESP</text>
<text x="251.4" y="152.4">1</text>
<text x="251.4" y="154.9">2</text>
<text x="292.1" y="154.9">10SCL_ISO</text>
<text x="375.8" y="152.4">2</text>
<text x="118.1" y="160.7" transform="rotate(-90 118.1 160.7)">2</text>
<text x="251.4" y="157.5">3</text>
<text x="251.4" y="160">4</text>
<text x="274.9" y="157.5">6</text>
<text x="274.9" y="160">7</text>
<text x="292.7" y="160">1 ADDR</text>
<text x="292.7" y="157.5">9 SDA_ISO</text>
</g>
</svg>
